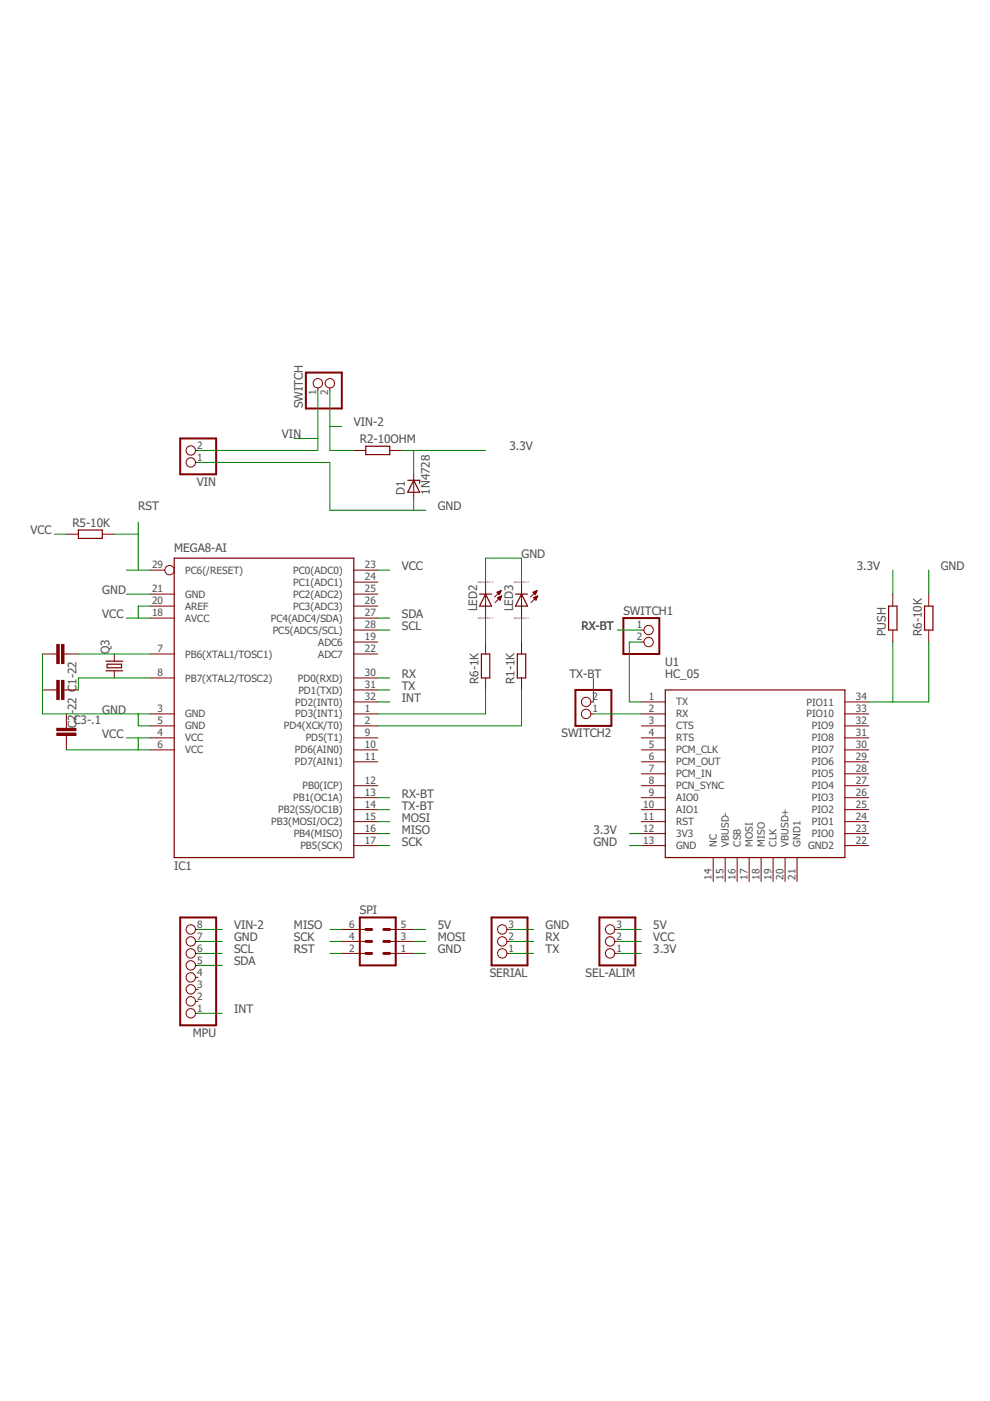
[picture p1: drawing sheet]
<svg xmlns="http://www.w3.org/2000/svg" width="210mm" height="297mm" viewBox="0 0 210 297" stroke-linecap="round" stroke-linejoin="round" font-family="sans-serif">
<g fill="none" stroke="#800000" stroke-width=".25">
<path d="M77.6 94.6h5v1.8h-5zM16.6 112.4h5.1v1.8h-5.1zM36.9 118.3h38.1v63.5h-38.1zM86.4 101.8h2.6v.7M87.7 101.8l1.3 2.6h-2.6zM101.7 126h2.5M102.1 138.7h1.7v5h-1.7zM103 126l1.2 2.5h-2.5zM109.3 126h2.5M109.7 138.7h1.8v5h-1.8zM110.6 126l1.2 2.5h-2.5zM188.4 128.5h1.8v5.1h-1.8z"/>
<path d="M196 128.5h1.8v5.1h-1.8zM22.5 140.2h3.5M22.5 142.2h3.5M22.7 140.8h3.1v.8h-3.1zM141.1 146.3h38v35.5h-38z"/>
</g>
<g fill="none" stroke="#800000" stroke-width=".21">
<path d="M41.4 98h.6M41.4 95.5h.6M67.4 82.2v.6M69.9 82.2v.6M75 95.5h2.6M82.6 95.5h2.6M14.1 113.3h2.5M21.7 113.3h2.5M87.7 100.6v5M9 138.7h3M13.6 138.7h3M24.2 138.7v1.5"/>
<path d="M31.9 138.7h5M31.9 126h5M31.9 128.5h5M31.9 131h5M31.9 120.9h3M75 138.7h5.1M75 126h5.1M75 128.5h5.1M75 131h5.1M75 136.1h5.1M75 133.6h5.1M75 123.4h5.1"/>
<path d="M75 120.9h5.1M103 123.4v7.6M103 136.1v2.6M105.4 125.6l.9-.4-.4 .9zM105.5 125.7h.6M105.5 125.5h.6M105.5 126.7h.7M105.6 125.8h.4M105.6 126.9h.6M105.7 125.9h.3M105.7 126.6h.6M105.7 127h.4"/>
<path d="M105.7 125.4h.5M105.8 126h.1M105.9 127.1h.2M106 127.2h.1M106 126.5h.3M106 125.3h.2M106.3 125.2l-1.4 1.4M106.3 126.4h.1M106.4 126.3l-1.4 1.4M106.4 126.3l-.4 .9M106.4 126.3l-.9 .4 .5 .5M110.6 123.4v7.6"/>
<path d="M110.6 136.1v2.6M113 125.6l.9-.4-.4 .9zM113.1 125.7h.6M113.1 125.5h.6M113.1 126.7l.5 .5M113.1 126.7h.7M113.2 125.8h.4M113.3 126.9h.5M113.3 125.9h.3M113.3 126.6h.6M113.4 127h.3M113.4 125.4h.4"/>
<path d="M113.4 126h.1M113.5 127.1h.2M113.6 127.2h.1M113.6 126.5h.3M113.6 125.3h.2M113.9 125.2l-1.4 1.4M113.9 126.4h.1M114 126.3l-1.4 1.4M114 126.3l-.4 .9M114 126.3l-.9 .4M136 136.1h.5M136 133.6h.5"/>
<path d="M189.3 126v2.5M189.3 133.6v2.5M196.9 126v2.5M196.9 133.6v2.5M9 146.3h3M13.6 146.3h3M14.1 151.4v3M14.1 155.9v3.1M24.2 142.2v1.5M31.9 143.7h5M31.9 151.4h5M31.9 153.9h5"/>
<path d="M31.9 156.4h5M31.9 159h5M75 143.7h5.1M75 151.4h5.1M75 153.9h5.1M75 156.4h5.1M75 159h5.1M75 148.8h5.1M75 146.3h5.1M103 143.7v2.6M110.6 143.7v2.6M125.2 151.4h.6"/>
<path d="M125.2 148.8h.6M136 151.4h5.1M136 153.9h5.1M136 156.4h5.1M136 159h5.1M136 148.8h5.1M179.1 151.4h5.1M179.1 153.9h5.1M179.1 156.4h5.1M179.1 159h5.1M179.1 148.8h5.1M75 179.3h5.1"/>
<path d="M75 176.7h5.1M75 174.2h5.1M75 171.7h5.1M75 169.1h5.1M75 166.6h5.1M75 161.5h5.1M136 179.3h5.1M136 176.7h5.1M136 174.2h5.1M136 171.7h5.1M136 169.1h5.1M136 166.6h5.1"/>
<path d="M136 161.5h5.1M136 164.1h5.1M179.1 179.3h5.1M179.1 176.7h5.1M179.1 174.2h5.1M179.1 171.7h5.1M179.1 169.1h5.1M179.1 166.6h5.1M179.1 161.5h5.1M179.1 164.1h5.1M41.4 199.6h.6M41.4 197.1h.6"/>
<path d="M72.5 199.6h5.1M72.5 197.1h5.1M82.6 199.6h5.1M82.6 197.1h5.1M107.5 199.6h.5M107.5 197.1h.5M130.3 199.6h.6M130.3 197.1h.6M151.2 181.8v5.1M153.8 181.8v5.1M156.3 181.8v5.1M158.8 181.8v5.1"/>
<path d="M161.4 181.8v5.1M163.9 181.8v5.1M166.5 181.8v5.1M169 181.8v5.1M41.4 202.1h.6M41.4 214.8h.6M41.4 212.3h.6M41.4 209.8h.6M41.4 207.2h.6M41.4 204.7h.6M72.5 202.1h5.1M82.6 202.1h5.1"/>
<path d="M107.5 202.1h.5M130.3 202.1h.6"/>
<circle cx="40.4" cy="98" r=".99"/>
<circle cx="40.4" cy="95.5" r=".99"/>
<circle cx="67.4" cy="81.3" r=".99"/>
<circle cx="69.9" cy="81.3" r=".99"/>
<circle cx="35.9" cy="120.9" r=".99"/>
<circle cx="137.5" cy="136.1" r=".99"/>
<circle cx="137.5" cy="133.6" r=".99"/>
<circle cx="124.3" cy="151.4" r=".99"/>
<circle cx="124.3" cy="148.8" r=".99"/>
<circle cx="40.4" cy="199.6" r=".99"/>
<circle cx="40.4" cy="197.1" r=".99"/>
<circle cx="106.5" cy="199.6" r=".99"/>
<circle cx="106.5" cy="197.1" r=".99"/>
<circle cx="129.3" cy="199.6" r=".99"/>
<circle cx="129.3" cy="197.1" r=".99"/>
<circle cx="40.4" cy="214.8" r=".99"/>
<circle cx="40.4" cy="204.7" r=".99"/>
<circle cx="40.4" cy="202.1" r=".99"/>
<circle cx="40.4" cy="212.3" r=".99"/>
<circle cx="40.4" cy="207.2" r=".99"/>
<circle cx="40.4" cy="209.8" r=".99"/>
<circle cx="106.5" cy="202.1" r=".99"/>
<circle cx="129.3" cy="202.1" r=".99"/>
</g>
<path d="M64.9 79h7.6v7.6h-7.6zM38.2 93h7.6v7.6h-7.6zM132.2 131h7.6v7.7h-7.6zM122 146.3h7.6v7.6h-7.6zM38.2 194.5h7.6v22.9h-7.6zM76.3 194.5h7.6v10.2h-7.6zM104.2 194.5h7.6v10.2h-7.6zM127.1 194.5h7.6v10.2h-7.6z" fill="none" stroke="#800000" stroke-width=".42"/>
<path d="M77.6 197.1h1.2M77.6 199.6h1.2M81.4 197.1h1.2M81.4 199.6h1.2M77.6 202.1h1.2M81.4 202.1h1.2" fill="none" stroke="#800000" stroke-width=".61"/>
<g fill="#800000" stroke="#800000" stroke-width=".21">
<path d="M12 136.6h.6v4.1h-.6z"/>
<path d="M13.1 136.6h.5v4.1h-.5z"/>
<path d="M12 144.3h.6v4h-.6z"/>
<path d="M13.1 144.3h.5v4h-.5z"/>
<path d="M12 155.4h4.1v.5h-4.1z"/>
<path d="M12 154.4h4.1v.5h-4.1z"/>
</g>
<g fill="none" stroke="#008000" stroke-width=".21">
<path d="M42 98h27.9v10.2h20.4M62.3 93h5.1M67.4 82.8v12.7h-25.4M69.9 82.8v12.7h5.1M69.9 90.4h2.6M85.2 95.5h17.8M87.7 95.5v5.1M11.5 113.3h2.6M24.2 113.3h5.1M29.3 110.7v10.2M87.7 105.6v2.6M9 138.7v12.7h22.9"/>
<path d="M16.6 138.7h15.3M26.8 126h5.1M26.8 120.9h5.1M26.8 131h5.1M31.9 128.5h-2.6v2.5M80.1 120.9h2.5M80.1 131h2.5M80.1 133.6h2.5M103 123.4v-5.1h7.6v5.1M103 131v5.1M110.6 131v5.1M130.9 133.6h5.1"/>
<path d="M136 136.1h-2.6v12.7h2.6M189.3 120.9v5.1M189.3 136.1v12.7M196.9 120.9v5.1M196.9 136.1v12.7h-12.7M14.1 159h17.8M26.8 156.4h5.1M29.3 151.4v2.5h2.6M29.3 156.4v2.6M31.9 143.7h-15.3v2.6M80.1 143.7h2.5M80.1 146.3h2.5"/>
<path d="M80.1 148.8h2.5M103 146.3v5.1h-22.9M110.6 146.3v7.6h-30.5M125.8 151.4h10.2M125.8 143.7v5.1M80.1 179.3h2.5M80.1 176.7h2.5M80.1 174.2h2.5M80.1 171.7h2.5M80.1 169.1h2.5M133.4 179.3h2.6M133.4 176.7h2.6"/>
<path d="M42 199.6h5.1M42 197.1h5.1M69.9 199.6h2.6M69.9 197.1h2.6M87.7 199.6h2.6M87.7 197.1h2.6M108 199.6h5.1M108 197.1h5.1M130.9 199.6h5.1M130.9 197.1h5.1M42 202.1h5.1M42 204.7h5.1"/>
<path d="M42 214.8h5.1M69.9 202.1h2.6M87.7 202.1h2.6M108 202.1h5.1M130.9 202.1h5.1"/>
</g>
<g font-size="2.5" fill="#505050">
<text x="64.2" y="86.6" transform="rotate(-90 64.2 86.6)">SWITCH</text>
<text x="59.8" y="93">VIN</text>
<text x="75" y="90.4">VIN-2</text>
<text x="76.3" y="94">R2-10OHM</text>
<text x="108" y="95.5">3.3V</text>
<text x="41.7" y="103">VIN</text>
<text x="85.8" y="104.9" transform="rotate(-90 85.8 104.9)">D1</text>
<text x="91.1" y="104.9" transform="rotate(-90 91.1 104.9)">1N4728</text>
<text x="6.5" y="113.3">VCC</text>
<text x="15.3" y="111.8">R5-10K</text>
<text x="29.3" y="108.2">RST</text>
<text x="92.8" y="108.2">GND</text>
<text x="36.9" y="117.1">MEGA8-AI</text>
<text x="110.6" y="118.3">GND</text>
<text x="21.7" y="126">GND</text>
<text x="85.2" y="120.9">VCC</text>
<text x="181.7" y="120.9">3.3V</text>
<text x="199.5" y="120.9">GND</text>
<text x="21.7" y="131">VCC</text>
<text x="85.2" y="131">SDA</text>
<text x="101.2" y="129.6" transform="rotate(-90 101.2 129.6)">LED2</text>
<text x="108.8" y="129.6" transform="rotate(-90 108.8 129.6)">LED3</text>
<text x="132.2" y="130.4">SWITCH1</text>
<text x="85.2" y="133.6">SCL</text>
<text x="123.3" y="133.6">RX-BT</text>
<text x="187.8" y="134.9" transform="rotate(-90 187.8 134.9)">PUSH</text>
<text x="195.4" y="134.9" transform="rotate(-90 195.4 134.9)">R6-10K</text>
<text x="23.2" y="138.7" transform="rotate(-90 23.2 138.7)">Q3</text>
<text x="85.2" y="143.7">RX</text>
<text x="120.7" y="143.7">TX-BT</text>
<text x="141" y="143.7">HC_05</text>
<text x="141" y="141.2">U1</text>
<text x="85.2" y="146.3">TX</text>
<text x="85.2" y="148.8">INT</text>
<text x="101.5" y="145" transform="rotate(-90 101.5 145)">R6-1K</text>
<text x="109.1" y="145" transform="rotate(-90 109.1 145)">R1-1K</text>
<text x="15.6" y="153.5">C3-.1</text>
<text x="16.2" y="154.3" transform="rotate(-90 16.2 154.3)">C2-22 C1-22</text>
<text x="21.7" y="151.4">GND</text>
<text x="21.7" y="156.4">VCC</text>
<text x="119" y="156.3">SWITCH2</text>
<text x="85.2" y="171.7">TX-BT</text>
<text x="85.2" y="169.1">RX-BT</text>
<text x="85.2" y="174.2">MOSI</text>
<text x="85.2" y="179.3">SCK</text>
<text x="85.2" y="176.7">MISO</text>
<text x="125.8" y="179.3">GND</text>
<text x="125.8" y="176.7">3.3V</text>
<text x="36.9" y="184.4">IC1</text>
<text x="49.6" y="197.1">VIN-2</text>
<text x="62.3" y="197.1">MISO</text>
<text x="76.3" y="193.8">SPI</text>
<text x="92.8" y="197.1">5V</text>
<text x="115.7" y="197.1">GND</text>
<text x="138.5" y="197.1">5V</text>
<text x="49.6" y="199.6">GND</text>
<text x="49.6" y="202.1">SCL</text>
<text x="62.3" y="202.1">RST</text>
<text x="62.3" y="199.6">SCK</text>
<text x="92.8" y="202.1">GND</text>
<text x="92.8" y="199.6">MOSI</text>
<text x="115.7" y="199.6">RX</text>
<text x="115.7" y="202.1">TX</text>
<text x="138.5" y="202.1">3.3V</text>
<text x="138.5" y="199.6">VCC</text>
<text x="49.6" y="204.7">SDA</text>
<text x="103.8" y="207.1">SERIAL</text>
<text x="124.1" y="207.1">SEL-ALIM</text>
<text x="49.6" y="214.8">INT</text>
<text x="40.9" y="219.8">MPU</text>
</g>
<g font-size="2.1" fill="#505050">
<text x="67" y="83.8" transform="rotate(-90 67 83.8)">1</text>
<text x="69.6" y="83.8" transform="rotate(-90 69.6 83.8)">2</text>
<text x="41.8" y="95.1">2</text>
<text x="41.8" y="97.7">1</text>
<text x="32.3" y="125.6">21</text>
<text x="32.3" y="120.5">29</text>
<text x="39.3" y="121.6">PC6(/RESET)</text>
<text x="62.2" y="124.2">PC1(ADC1)</text>
<text x="62.2" y="121.6">PC0(ADC0)</text>
<text x="77.4" y="125.6">25</text>
<text x="77.4" y="123.1">24</text>
<text x="77.4" y="120.5">23</text>
<text x="32.3" y="128.1">20</text>
<text x="32.3" y="130.7">18</text>
<text x="39.3" y="126.7">GND</text>
<text x="39.3" y="129.3">AREF</text>
<text x="39.3" y="131.8">AVCC</text>
<text x="57.4" y="131.8">PC4(ADC4/SDA)</text>
<text x="62.2" y="129.3">PC3(ADC3)</text>
<text x="62.2" y="126.7">PC2(ADC2)</text>
<text x="77.4" y="130.7">27</text>
<text x="77.4" y="128.1">26</text>
<text x="57.8" y="134.3">PC5(ADC5/SCL)</text>
<text x="67.5" y="136.9">ADC6</text>
<text x="77.4" y="135.8">19</text>
<text x="77.4" y="133.2">28</text>
<text x="135" y="133.2">1</text>
<text x="135" y="135.8">2</text>
<text x="33.4" y="143.4">8</text>
<text x="33.4" y="138.3">7</text>
<text x="39.3" y="139.4">PB6(XTAL1/TOSC1)</text>
<text x="67.5" y="139.4">ADC7</text>
<text x="77.4" y="143.4">30</text>
<text x="77.4" y="138.3">22</text>
<text x="39.3" y="144.5">PB7(XTAL2/TOSC2)</text>
<text x="62.6" y="149.6">PD2(INT0)</text>
<text x="63.2" y="144.5">PD0(RXD)</text>
<text x="63.3" y="147">PD1(TXD)</text>
<text x="77.4" y="148.5">32</text>
<text x="77.4" y="145.9">31</text>
<text x="125.6" y="148.5">2</text>
<text x="137.5" y="148.5">1</text>
<text x="143.4" y="149.6">TX</text>
<text x="171" y="149.6">PIO11</text>
<text x="181.5" y="148.5">34</text>
<text x="33.4" y="151">3</text>
<text x="33.4" y="153.5">5</text>
<text x="39.3" y="152.1">GND</text>
<text x="39.3" y="154.7">GND</text>
<text x="60.2" y="154.7">PD4(XCK/T0)</text>
<text x="62.6" y="152.1">PD3(INT1)</text>
<text x="77.4" y="153.5">2</text>
<text x="77.4" y="151">1</text>
<text x="125.6" y="151">1</text>
<text x="137.5" y="151">2</text>
<text x="137.5" y="153.5">3</text>
<text x="143.4" y="152.1">RX</text>
<text x="143.4" y="154.7">CTS</text>
<text x="171" y="152.1">PIO10</text>
<text x="172.1" y="154.7">PIO9</text>
<text x="181.5" y="153.5">32</text>
<text x="181.5" y="151">33</text>
<text x="33.4" y="156.1">4</text>
<text x="33.4" y="158.6">6</text>
<text x="39.3" y="157.2">VCC</text>
<text x="39.3" y="159.7">VCC</text>
<text x="62.5" y="159.7">PD6(AIN0)</text>
<text x="64.8" y="157.2">PD5(T1)</text>
<text x="77.4" y="161.2">11</text>
<text x="77.4" y="158.6">10</text>
<text x="77.4" y="156.1">9</text>
<text x="137.5" y="156.1">4</text>
<text x="137.5" y="158.6">5</text>
<text x="137.5" y="161.2">6</text>
<text x="143.4" y="157.2">RTS</text>
<text x="143.4" y="159.7">PCM_CLK</text>
<text x="172.1" y="159.7">PIO7</text>
<text x="172.1" y="157.2">PIO8</text>
<text x="181.5" y="161.2">29</text>
<text x="181.5" y="158.6">30</text>
<text x="181.5" y="156.1">31</text>
<text x="62.5" y="162.3">PD7(AIN1)</text>
<text x="64.1" y="167.4">PB0(ICP)</text>
<text x="77.4" y="166.2">12</text>
<text x="137.5" y="163.7">7</text>
<text x="137.5" y="166.2">8</text>
<text x="143.4" y="162.3">PCM_OUT</text>
<text x="143.4" y="164.8">PCM_IN</text>
<text x="143.4" y="167.4">PCN_SYNC</text>
<text x="172.1" y="167.4">PIO4</text>
<text x="172.1" y="164.8">PIO5</text>
<text x="172.1" y="162.3">PIO6</text>
<text x="181.5" y="166.2">27</text>
<text x="181.5" y="163.7">28</text>
<text x="59" y="172.4">PB2(SS/OC1B)</text>
<text x="62.2" y="169.9">PB1(OC1A)</text>
<text x="77.4" y="173.9">15</text>
<text x="77.4" y="171.3">14</text>
<text x="77.4" y="168.8">13</text>
<text x="136.4" y="171.3">10</text>
<text x="136.4" y="173.9">11</text>
<text x="137.5" y="168.8">9</text>
<text x="143.4" y="169.9">AIO0</text>
<text x="143.4" y="172.4">AIO1</text>
<text x="172.1" y="172.4">PIO2</text>
<text x="172.1" y="169.9">PIO3</text>
<text x="181.5" y="173.9">24</text>
<text x="181.5" y="171.3">25</text>
<text x="181.5" y="168.8">26</text>
<text x="57.5" y="175">PB3(MOSI/OC2)</text>
<text x="62.3" y="177.5">PB4(MISO)</text>
<text x="77.4" y="178.9">17</text>
<text x="77.4" y="176.4">16</text>
<text x="136.4" y="176.4">12</text>
<text x="136.4" y="178.9">13</text>
<text x="143.4" y="175">RST</text>
<text x="143.4" y="177.5">3V3</text>
<text x="152" y="179.5" transform="rotate(-90 152 179.5)">NC</text>
<text x="154.5" y="179.5" transform="rotate(-90 154.5 179.5)">VBUSD-</text>
<text x="157" y="179.5" transform="rotate(-90 157 179.5)">CSB</text>
<text x="159.6" y="179.5" transform="rotate(-90 159.6 179.5)">MOSI</text>
<text x="162.1" y="179.5" transform="rotate(-90 162.1 179.5)">MISO</text>
<text x="164.7" y="179.5" transform="rotate(-90 164.7 179.5)">CLK</text>
<text x="167.2" y="179.5" transform="rotate(-90 167.2 179.5)">VBUSD+</text>
<text x="169.7" y="179.5" transform="rotate(-90 169.7 179.5)">GND1</text>
<text x="172.1" y="177.5">PIO0</text>
<text x="172.1" y="175">PIO1</text>
<text x="181.5" y="178.9">22</text>
<text x="181.5" y="176.4">23</text>
<text x="63.7" y="180">PB5(SCK)</text>
<text x="143.4" y="180">GND</text>
<text x="171.3" y="180">GND2</text>
<text x="150.9" y="186.5" transform="rotate(-90 150.9 186.5)">14</text>
<text x="153.4" y="186.5" transform="rotate(-90 153.4 186.5)">15</text>
<text x="155.9" y="186.5" transform="rotate(-90 155.9 186.5)">16</text>
<text x="158.5" y="186.5" transform="rotate(-90 158.5 186.5)">17</text>
<text x="161" y="186.5" transform="rotate(-90 161 186.5)">18</text>
<text x="163.6" y="186.5" transform="rotate(-90 163.6 186.5)">19</text>
<text x="166.1" y="186.5" transform="rotate(-90 166.1 186.5)">20</text>
<text x="168.6" y="186.5" transform="rotate(-90 168.6 186.5)">21</text>
<text x="41.8" y="196.7">8</text>
<text x="74.1" y="196.7">6</text>
<text x="85" y="196.7">5</text>
<text x="107.8" y="196.7">3</text>
<text x="130.7" y="196.7">3</text>
<text x="41.8" y="201.8">6</text>
<text x="41.8" y="199.2">7</text>
<text x="74.1" y="201.8">2</text>
<text x="74.1" y="199.2">4</text>
<text x="85" y="201.8">1</text>
<text x="85" y="199.2">3</text>
<text x="107.8" y="201.8">1</text>
<text x="107.8" y="199.2">2</text>
<text x="130.7" y="201.8">1</text>
<text x="130.7" y="199.2">2</text>
<text x="41.8" y="209.4">3</text>
<text x="41.8" y="206.9">4</text>
<text x="41.8" y="204.3">5</text>
<text x="41.8" y="214.5">1</text>
<text x="41.8" y="211.9">2</text>
</g>
<g font-size=".6" fill="#800080">
<text x="101.3" y="123.6">SpiceO</text>
<text x="103" y="123.6">rder 2</text>
<text x="108.9" y="123.6">SpiceO</text>
<text x="110.7" y="123.6">rder 2</text>
<text x="101.3" y="131.3">SpiceO</text>
<text x="103" y="131.3">rder 1</text>
<text x="108.9" y="131.3">SpiceO</text>
<text x="110.7" y="131.3">rder 1</text>
</g>
</svg>
